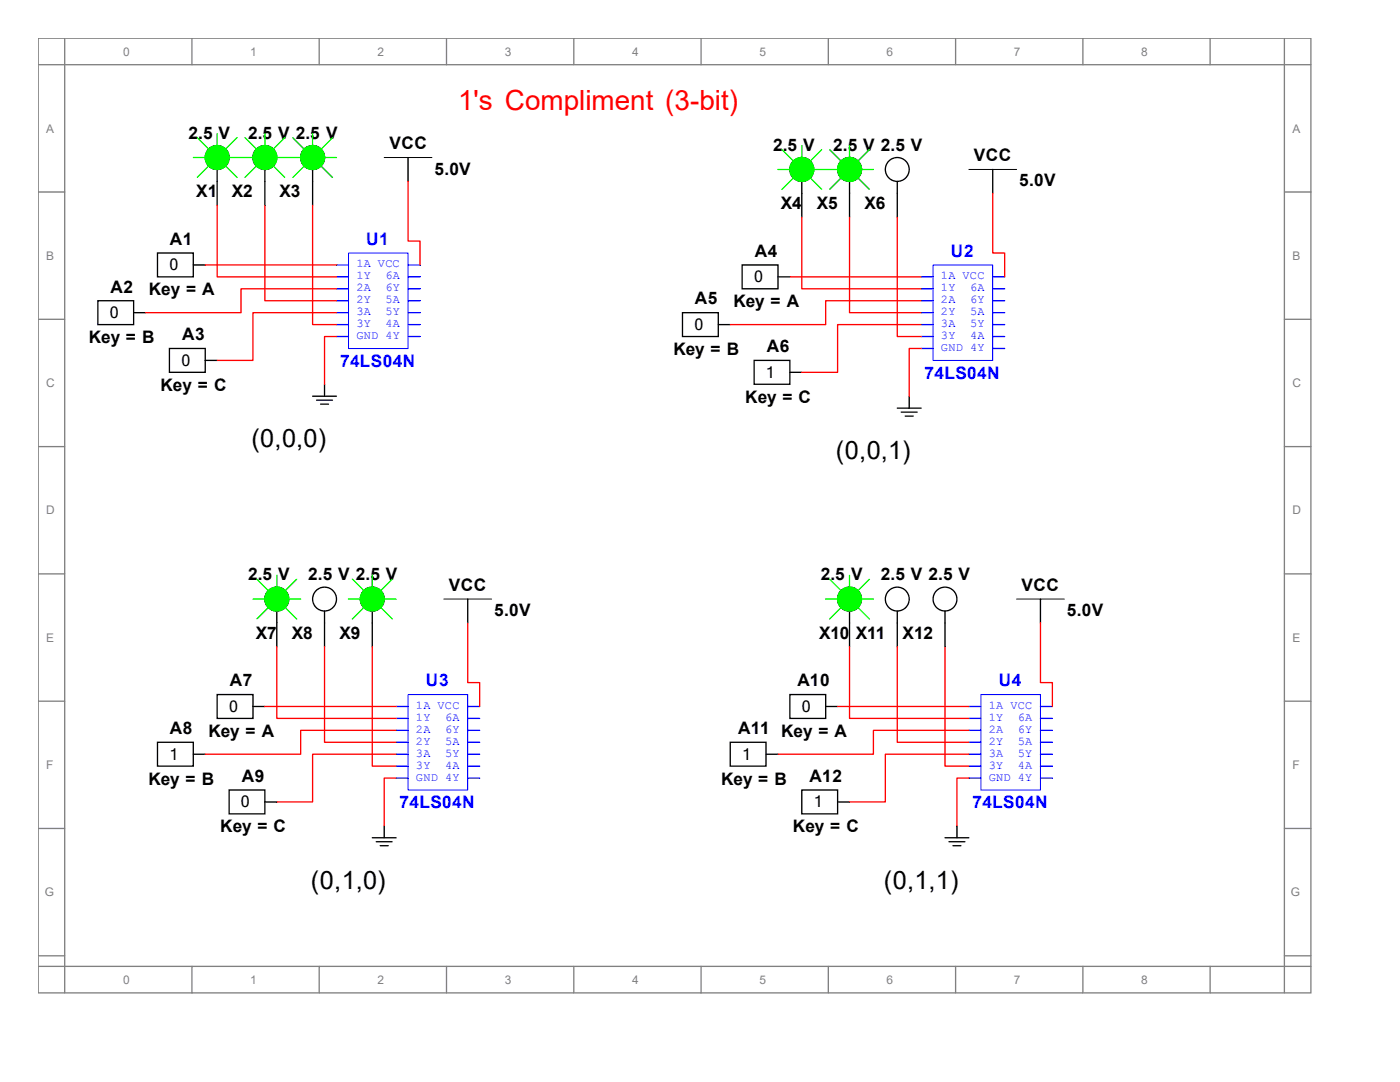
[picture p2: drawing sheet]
<svg xmlns="http://www.w3.org/2000/svg" width="279mm" height="216mm" viewBox="0 0 279 216" stroke-linecap="round" stroke-linejoin="round" font-family="sans-serif">
<g fill="none" stroke="#808080" stroke-width=".26">
<path d="M7.6 7.6h254v190.5h-254zM7.6 12.9h254M12.9 7.6v190.5M38.3 7.6v5.3M63.7 7.6v5.3M89.1 7.6v5.3M114.5 7.6v5.3M139.9 7.6v5.3M165.3 7.6v5.3M190.7 7.6v5.3M216.1 7.6v5.3M241.5 7.6v5.3"/>
<path d="M256.3 7.6v190.5M7.6 38.3h5.3M256.3 38.3h5.3M7.6 63.7h5.3M256.3 63.7h5.3M7.6 89.1h5.3M256.3 89.1h5.3M7.6 114.5h5.3M256.3 114.5h5.3M7.6 139.9h5.3M256.3 139.9h5.3M7.6 165.3h5.3"/>
<path d="M256.3 165.3h5.3M7.6 190.7h5.3M7.6 192.8h254M38.3 192.8v5.3M63.7 192.8v5.3M89.1 192.8v5.3M114.5 192.8v5.3M139.9 192.8v5.3M165.3 192.8v5.3M190.7 192.8v5.3M216.1 192.8v5.3M241.5 192.8v5.3"/>
<path d="M256.3 190.7h5.3"/>
</g>
<path d="M69.6 50.5h11.8v19.1h-11.8z" fill="none" stroke="#00f" stroke-width=".2"/>
<path d="M67.2 52.9h2.3" fill="none" stroke="#00f" stroke-width=".26"/>
<path d="M67.2 55.2h2.3" fill="none" stroke="#00f" stroke-width=".26"/>
<path d="M67.2 57.6h2.3" fill="none" stroke="#00f" stroke-width=".26"/>
<path d="M67.2 60h2.3" fill="none" stroke="#00f" stroke-width=".26"/>
<path d="M67.2 62.4h2.3" fill="none" stroke="#00f" stroke-width=".26"/>
<path d="M67.2 64.8h2.3" fill="none" stroke="#00f" stroke-width=".26"/>
<path d="M67.2 67.2h2.3" fill="none" stroke="#00f" stroke-width=".26"/>
<path d="M81.4 67.2h2.4" fill="none" stroke="#00f" stroke-width=".26"/>
<path d="M81.4 64.8h2.4" fill="none" stroke="#00f" stroke-width=".26"/>
<path d="M81.4 62.4h2.4" fill="none" stroke="#00f" stroke-width=".26"/>
<path d="M81.4 60h2.4" fill="none" stroke="#00f" stroke-width=".26"/>
<path d="M81.4 57.6h2.4" fill="none" stroke="#00f" stroke-width=".26"/>
<path d="M81.4 55.2h2.4" fill="none" stroke="#00f" stroke-width=".26"/>
<path d="M81.4 52.9h2.4" fill="none" stroke="#00f" stroke-width=".26"/>
<path d="M76.7 31.4h9.5" fill="none" stroke="#000" stroke-width=".2"/>
<g fill="none" stroke="#000" stroke-width=".26">
<path d="M43.3 33.8v7.2M52.9 33.8v7.2M62.4 33.8v7.2M81.4 31.4v4.8M31.4 50.5h7.2v4.7h-7.2zM38.6 52.9h2.4M19.5 60h7.2v4.8h-7.2zM26.7 62.4h2.4M33.8 69.5h7.2v4.8h-7.2zM41 71.9h2.3M62.4 79.1h4.8M63.2 79.9h3.2"/>
<path d="M64.8 76.7v2.4M64 80.6h1.6"/>
<circle cx="43.3" cy="31.4" r="2.38"/>
<circle cx="52.9" cy="31.4" r="2.38"/>
<circle cx="62.4" cy="31.4" r="2.38"/>
</g>
<g fill="none" stroke="#0f0" stroke-width=".26">
<path d="M38.6 31.4h2.4M39.4 27.5l2.4 2.3M41.8 33l-2.4 2.4M43.3 26.7v2.4M44.9 33l2.4 2.4M45.7 31.4h4.8M47.3 27.5l-2.4 2.3M48.9 27.5l2.4 2.3M51.3 33l-2.4 2.4M52.9 26.7v2.4M54.5 33l2.3 2.4M55.2 31.4h4.8"/>
<path d="M56.8 27.5l-2.3 2.3M58.4 27.5l2.4 2.3M60.8 33l-2.4 2.4M62.4 26.7v2.4M64 33l2.4 2.4M64.8 31.4h2.4M66.4 27.5l-2.4 2.3"/>
</g>
<g fill="#0f0" stroke="#0f0" stroke-width=".26">
<circle cx="43.3" cy="31.4" r="2.38"/>
<circle cx="52.9" cy="31.4" r="2.38"/>
<circle cx="62.4" cy="31.4" r="2.38"/>
</g>
<path d="M81.4 36.2v11.9h2.4v4.8M41 52.9h26.2M43.3 41v14.2h23.9M52.9 41v19h14.3M62.4 41v23.8h4.8M67.2 57.6h-19.1v4.8h-19M67.2 67.2h-2.4v9.5M67.2 62.4h-16.7v9.5h-7.2" fill="none" stroke="#f00" stroke-width=".26"/>
<path d="M186.2 52.9h11.9v19h-11.9z" fill="none" stroke="#00f" stroke-width=".2"/>
<path d="M183.8 55.2h2.4" fill="none" stroke="#00f" stroke-width=".26"/>
<path d="M183.8 57.6h2.4" fill="none" stroke="#00f" stroke-width=".26"/>
<path d="M183.8 60h2.4" fill="none" stroke="#00f" stroke-width=".26"/>
<path d="M183.8 62.4h2.4" fill="none" stroke="#00f" stroke-width=".26"/>
<path d="M183.8 64.8h2.4" fill="none" stroke="#00f" stroke-width=".26"/>
<path d="M183.8 67.2h2.4" fill="none" stroke="#00f" stroke-width=".26"/>
<path d="M183.8 69.5h2.4" fill="none" stroke="#00f" stroke-width=".26"/>
<path d="M198.1 69.5h2.4" fill="none" stroke="#00f" stroke-width=".26"/>
<path d="M198.1 67.2h2.4" fill="none" stroke="#00f" stroke-width=".26"/>
<path d="M198.1 64.8h2.4" fill="none" stroke="#00f" stroke-width=".26"/>
<path d="M198.1 62.4h2.4" fill="none" stroke="#00f" stroke-width=".26"/>
<path d="M198.1 60h2.4" fill="none" stroke="#00f" stroke-width=".26"/>
<path d="M198.1 57.6h2.4" fill="none" stroke="#00f" stroke-width=".26"/>
<path d="M198.1 55.2h2.4" fill="none" stroke="#00f" stroke-width=".26"/>
<path d="M193.4 33.8h9.5" fill="none" stroke="#000" stroke-width=".2"/>
<g fill="none" stroke="#000" stroke-width=".26">
<path d="M160 36.2v7.1M169.5 36.2v7.1M179.1 36.2v7.1M198.1 33.8v4.8M148.1 52.9h7.2v4.7h-7.2zM155.3 55.2h2.3M136.2 62.4h7.2v4.8h-7.2zM143.4 64.8h2.3M150.5 71.9h7.1v4.8h-7.1zM157.6 74.3h2.4M181.5 79.1v2.3M179.1 81.4h4.7"/>
<path d="M179.9 82.2h3.1M180.7 83h1.5"/>
<circle cx="160" cy="33.8" r="2.38"/>
<circle cx="169.5" cy="33.8" r="2.38"/>
<circle cx="179.1" cy="33.8" r="2.38"/>
</g>
<g fill="none" stroke="#0f0" stroke-width=".26">
<path d="M155.3 33.8h2.3M156.1 29.8l2.3 2.4M158.4 35.4l-2.3 2.4M160 29.1v2.3M161.6 35.4l2.4 2.4M162.4 33.8h4.8M164 29.8l-2.4 2.4M165.6 29.8l2.4 2.4M168 35.4l-2.4 2.4M169.5 29.1v2.3M171.1 35.4l2.4 2.4M171.9 33.8h2.4"/>
<path d="M173.5 29.8l-2.4 2.4"/>
</g>
<g fill="#0f0" stroke="#0f0" stroke-width=".26">
<circle cx="160" cy="33.8" r="2.38"/>
<circle cx="169.5" cy="33.8" r="2.38"/>
</g>
<path d="M198.1 38.6v11.9h2.4v4.7M157.6 55.2h26.2M160 43.3v14.3h23.8M169.5 43.3v19.1h14.3M179.1 43.3v23.9h4.7M183.8 69.5h-2.3v9.6M183.8 60h-19v4.8h-19.1M183.8 64.8h-16.6v9.5h-7.2" fill="none" stroke="#f00" stroke-width=".26"/>
<path d="M81.4 138.6h11.9v19h-11.9z" fill="none" stroke="#00f" stroke-width=".2"/>
<path d="M79.1 141h2.3" fill="none" stroke="#00f" stroke-width=".26"/>
<path d="M79.1 143.4h2.3" fill="none" stroke="#00f" stroke-width=".26"/>
<path d="M79.1 145.7h2.3" fill="none" stroke="#00f" stroke-width=".26"/>
<path d="M79.1 148.1h2.3" fill="none" stroke="#00f" stroke-width=".26"/>
<path d="M79.1 150.5h2.3" fill="none" stroke="#00f" stroke-width=".26"/>
<path d="M79.1 152.9h2.3" fill="none" stroke="#00f" stroke-width=".26"/>
<path d="M79.1 155.3h2.3" fill="none" stroke="#00f" stroke-width=".26"/>
<path d="M93.3 155.3h2.4" fill="none" stroke="#00f" stroke-width=".26"/>
<path d="M93.3 152.9h2.4" fill="none" stroke="#00f" stroke-width=".26"/>
<path d="M93.3 150.5h2.4" fill="none" stroke="#00f" stroke-width=".26"/>
<path d="M93.3 148.1h2.4" fill="none" stroke="#00f" stroke-width=".26"/>
<path d="M93.3 145.7h2.4" fill="none" stroke="#00f" stroke-width=".26"/>
<path d="M93.3 143.4h2.4" fill="none" stroke="#00f" stroke-width=".26"/>
<path d="M93.3 141h2.4" fill="none" stroke="#00f" stroke-width=".26"/>
<path d="M88.6 119.5h9.5" fill="none" stroke="#000" stroke-width=".2"/>
<g fill="none" stroke="#000" stroke-width=".26">
<path d="M93.3 119.5v4.8M43.3 138.6h7.2v4.8h-7.2zM55.2 121.9v7.2M64.8 121.9v7.2M74.3 121.9v7.2M31.4 148.1h7.2v4.8h-7.2zM38.6 150.5h2.4M45.7 157.6h7.2v4.8h-7.2zM50.5 141h2.4M52.9 160h2.3M74.3 167.2h4.8M75.1 168h3.2"/>
<path d="M75.9 168.8h1.6M76.7 164.8v2.4"/>
<circle cx="55.2" cy="119.5" r="2.38"/>
<circle cx="64.8" cy="119.5" r="2.38"/>
<circle cx="74.3" cy="119.5" r="2.38"/>
</g>
<g fill="none" stroke="#0f0" stroke-width=".26">
<path d="M50.5 119.5h2.4M51.3 115.6l2.4 2.4M55.2 114.8v2.4M57.6 119.5h2.4M59.2 115.6l-2.4 2.4M69.5 119.5h2.4M70.3 115.6l2.4 2.4M74.3 114.8v2.4M76.7 119.5h2.4M78.3 115.6l-2.4 2.4M53.7 121.1l-2.4 2.4M56.8 121.1l2.4 2.4"/>
<path d="M72.7 121.1l-2.4 2.4M75.9 121.1l2.4 2.4"/>
</g>
<g fill="#0f0" stroke="#0f0" stroke-width=".26">
<circle cx="55.2" cy="119.5" r="2.38"/>
<circle cx="74.3" cy="119.5" r="2.38"/>
</g>
<path d="M55.2 129.1v14.3h23.9M64.8 129.1v19h14.3M74.3 129.1v23.8h4.8M93.3 124.3v11.9h2.4v4.8M52.9 141h26.2M79.1 155.3h-2.4v9.5M79.1 145.7h-19.1v4.8h-19M79.1 150.5h-16.7v9.5h-7.2" fill="none" stroke="#f00" stroke-width=".26"/>
<path d="M195.7 138.6h11.9v19h-11.9z" fill="none" stroke="#00f" stroke-width=".2"/>
<path d="M193.4 141h2.3" fill="none" stroke="#00f" stroke-width=".26"/>
<path d="M193.4 143.4h2.3" fill="none" stroke="#00f" stroke-width=".26"/>
<path d="M193.4 145.7h2.3" fill="none" stroke="#00f" stroke-width=".26"/>
<path d="M193.4 148.1h2.3" fill="none" stroke="#00f" stroke-width=".26"/>
<path d="M193.4 150.5h2.3" fill="none" stroke="#00f" stroke-width=".26"/>
<path d="M193.4 152.9h2.3" fill="none" stroke="#00f" stroke-width=".26"/>
<path d="M193.4 155.3h2.3" fill="none" stroke="#00f" stroke-width=".26"/>
<path d="M207.6 155.3h2.4" fill="none" stroke="#00f" stroke-width=".26"/>
<path d="M207.6 152.9h2.4" fill="none" stroke="#00f" stroke-width=".26"/>
<path d="M207.6 150.5h2.4" fill="none" stroke="#00f" stroke-width=".26"/>
<path d="M207.6 148.1h2.4" fill="none" stroke="#00f" stroke-width=".26"/>
<path d="M207.6 145.7h2.4" fill="none" stroke="#00f" stroke-width=".26"/>
<path d="M207.6 143.4h2.4" fill="none" stroke="#00f" stroke-width=".26"/>
<path d="M207.6 141h2.4" fill="none" stroke="#00f" stroke-width=".26"/>
<path d="M202.9 119.5h9.5" fill="none" stroke="#000" stroke-width=".2"/>
<g fill="none" stroke="#000" stroke-width=".26">
<path d="M207.6 119.5v4.8M157.6 138.6h7.2v4.8h-7.2zM169.5 121.9v7.2M179.1 121.9v7.2M188.6 121.9v7.2M145.7 148.1h7.2v4.8h-7.2zM152.9 150.5h2.4M160 157.6h7.2v4.8h-7.2zM164.8 141h2.4M167.2 160h2.3M188.6 167.2h4.8M189.4 168h3.2"/>
<path d="M190.2 168.8h1.6M191 164.8v2.4"/>
<circle cx="169.5" cy="119.5" r="2.38"/>
<circle cx="179.1" cy="119.5" r="2.38"/>
<circle cx="188.6" cy="119.5" r="2.38"/>
</g>
<path d="M164.8 119.5h2.4M165.6 115.6l2.4 2.4M169.5 114.8v2.4M171.9 119.5h2.4M173.5 115.6l-2.4 2.4M168 121.1l-2.4 2.4M171.1 121.1l2.4 2.4" fill="none" stroke="#0f0" stroke-width=".26"/>
<circle cx="169.5" cy="119.5" r="2.38" fill="#0f0" stroke="#0f0" stroke-width=".26"/>
<path d="M169.5 129.1v14.3h23.9M179.1 129.1v19h14.3M188.6 129.1v23.8h4.8M207.6 124.3v11.9h2.4v4.8M167.2 141h26.2M193.4 155.3h-2.4v9.5M193.4 145.7h-19.1v4.8h-19M193.4 150.5h-16.7v9.5h-7.2" fill="none" stroke="#f00" stroke-width=".26"/>
<text font-size="5.6" fill="#f00" x="91.4" y="21.9">1's Compliment (3-bit)</text>
<g font-size="5">
<text x="50.2" y="89.2">(0,0,0)</text>
<text x="166.8" y="91.6">(0,0,1)</text>
<text x="62.1" y="177.3">(0,1,0)</text>
<text x="176.4" y="177.3">(0,1,1)</text>
</g>
<g font-size="3.4">
<text x="37.6" y="27.7">2.5 V</text>
<text x="49.5" y="27.7">2.5 V 2.5 V</text>
<text x="77.7" y="29.8">VCC</text>
<text x="86.7" y="34.8">5.0V</text>
<text x="154.3" y="30.1">2.5 V</text>
<text x="166.3" y="30.1">2.5 V 2.5 V</text>
<text x="194.4" y="32.2">VCC</text>
<text x="39.2" y="39.3">X1</text>
<text x="46.3" y="39.3">X2</text>
<text x="55.8" y="39.3">X3</text>
<text x="155.8" y="41.7">X4</text>
<text x="163" y="41.7">X5</text>
<text x="172.5" y="41.7">X6</text>
<text x="203.4" y="37.2">5.0V</text>
<text x="33.9" y="48.9">A1</text>
<text x="150.6" y="51.2">A4</text>
<text x="22.1" y="58.4">A2</text>
<text x="29.7" y="58.9">Key = A</text>
<text x="138.7" y="60.7">A5</text>
<text x="146.4" y="61.3">Key = A</text>
<text x="17.7" y="68.4">Key = B</text>
<text x="36.3" y="67.9">A3</text>
<text x="134.4" y="70.8">Key = B</text>
<text x="153" y="70.3">A6</text>
<text x="32" y="77.9">Key = C</text>
<text x="148.7" y="80.3">Key = C</text>
<text x="49.5" y="115.8">2.5 V</text>
<text x="61.5" y="115.8">2.5 V 2.5 V</text>
<text x="89.6" y="117.9">VCC</text>
<text x="163.8" y="115.8">2.5 V</text>
<text x="175.8" y="115.8">2.5 V 2.5 V</text>
<text x="203.9" y="117.9">VCC</text>
<text x="98.6" y="122.9">5.0V</text>
<text x="212.9" y="122.9">5.0V</text>
<text x="51.1" y="127.4">X7</text>
<text x="58.2" y="127.4">X8</text>
<text x="67.7" y="127.4">X9</text>
<text x="163.4" y="127.4">X10</text>
<text x="170.8" y="127.4">X11</text>
<text x="180.1" y="127.4">X12</text>
<text x="45.8" y="136.9">A7</text>
<text x="159.1" y="136.9">A10</text>
<text x="33.9" y="146.5">A8</text>
<text x="41.6" y="147">Key = A</text>
<text x="147.3" y="146.5">A11 Key = A</text>
<text x="48.3" y="156">A9</text>
<text x="161.5" y="156">A12</text>
<text x="29.6" y="156.5">Key = B</text>
<text x="143.9" y="156.5">Key = B</text>
<text x="43.9" y="166.1">Key = C</text>
<text x="158.2" y="166.1">Key = C</text>
</g>
<g font-size="3.4" fill="#00f">
<text x="73.1" y="48.9">U1</text>
<text x="189.8" y="51.2">U2</text>
<text x="67.9" y="73.2">74LS04N</text>
<text x="184.5" y="75.6">74LS04N</text>
<text x="85" y="136.9">U3</text>
<text x="199.3" y="136.9">U4</text>
<text x="79.8" y="161.3">74LS04N</text>
<text x="194.1" y="161.3">74LS04N</text>
</g>
<g font-size="3.2">
<text x="33.8" y="53.9">0</text>
<text x="150.5" y="56.3">0</text>
<text x="21.9" y="63.5">0</text>
<text x="138.6" y="65.8">0</text>
<text x="36.2" y="73">0</text>
<text x="152.9" y="75.4">1</text>
<text x="45.7" y="142">0</text>
<text x="160" y="142">0</text>
<text x="33.8" y="151.6">1</text>
<text x="148.1" y="151.6">1</text>
<text x="48.1" y="161.1">0</text>
<text x="162.4" y="161.1">1</text>
</g>
<g font-size="2.4" fill="#808080">
<text x="24.6" y="11.1">0</text>
<text x="50" y="11.1">1</text>
<text x="75.4" y="11.1">2</text>
<text x="100.8" y="11.1">3</text>
<text x="126.2" y="11.1">4</text>
<text x="151.6" y="11.1">5</text>
<text x="177" y="11.1">6</text>
<text x="202.4" y="11.1">7</text>
<text x="227.8" y="11.1">8</text>
<text x="9.2" y="26.5">A</text>
<text x="257.9" y="26.5">A</text>
<text x="9.2" y="51.9">B</text>
<text x="257.9" y="51.9">B</text>
<text x="9.2" y="77.3">C</text>
<text x="257.9" y="77.3">C</text>
<text x="9.2" y="102.7">D</text>
<text x="257.9" y="102.7">D</text>
<text x="9.2" y="128.1">E</text>
<text x="257.9" y="128.1">E</text>
<text x="9.2" y="153.5">F</text>
<text x="257.9" y="153.5">F</text>
<text x="8.9" y="178.9">G</text>
<text x="257.6" y="178.9">G</text>
<text x="24.6" y="196.3">0</text>
<text x="50" y="196.3">1</text>
<text x="75.4" y="196.3">2</text>
<text x="100.8" y="196.3">3</text>
<text x="126.2" y="196.3">4</text>
<text x="151.6" y="196.3">5</text>
<text x="177" y="196.3">6</text>
<text x="202.4" y="196.3">7</text>
<text x="227.8" y="196.3">8</text>
</g>
<g font-size="2.4" fill="#00f">
<text x="71.1" y="53.3">1A VCC</text>
<text x="71.1" y="55.8">1Y</text>
<text x="71.1" y="58.1">2A</text>
<text x="76.9" y="58.1">6Y</text>
<text x="76.9" y="55.8">6A</text>
<text x="187.8" y="55.8">1A VCC</text>
<text x="187.8" y="58.1">1Y</text>
<text x="193.6" y="58.1">6A</text>
<text x="71.1" y="60.5">2Y</text>
<text x="71.1" y="62.9">3A</text>
<text x="71.1" y="65.3">3Y</text>
<text x="76.9" y="65.3">4A</text>
<text x="76.9" y="62.9">5Y</text>
<text x="76.9" y="60.5">5A</text>
<text x="187.8" y="60.5">2A</text>
<text x="187.8" y="62.9">2Y</text>
<text x="187.8" y="65.3">3A</text>
<text x="193.6" y="65.3">5Y</text>
<text x="193.6" y="62.9">5A</text>
<text x="193.6" y="60.5">6Y</text>
<text x="71.1" y="67.6">GND 4Y</text>
<text x="187.8" y="67.6">3Y</text>
<text x="187.8" y="70">GND 4Y</text>
<text x="193.6" y="67.6">4A</text>
<text x="83" y="141.5">1A VCC</text>
<text x="83" y="143.8">1Y</text>
<text x="88.8" y="143.8">6A</text>
<text x="197.3" y="141.5">1A VCC</text>
<text x="197.3" y="143.8">1Y</text>
<text x="203.1" y="143.8">6A</text>
<text x="83" y="146.2">2A</text>
<text x="83" y="148.6">2Y</text>
<text x="88.8" y="148.6">5A</text>
<text x="88.8" y="146.2">6Y</text>
<text x="197.3" y="146.2">2A</text>
<text x="197.3" y="148.6">2Y</text>
<text x="203.1" y="148.6">5A</text>
<text x="203.1" y="146.2">6Y</text>
<text x="83" y="151">3A</text>
<text x="83" y="153.4">3Y</text>
<text x="83" y="155.7">GND 4Y</text>
<text x="88.8" y="153.4">4A</text>
<text x="88.8" y="151">5Y</text>
<text x="197.3" y="151">3A</text>
<text x="197.3" y="153.4">3Y</text>
<text x="197.3" y="155.7">GND 4Y</text>
<text x="203.1" y="153.4">4A</text>
<text x="203.1" y="151">5Y</text>
</g>
</svg>
